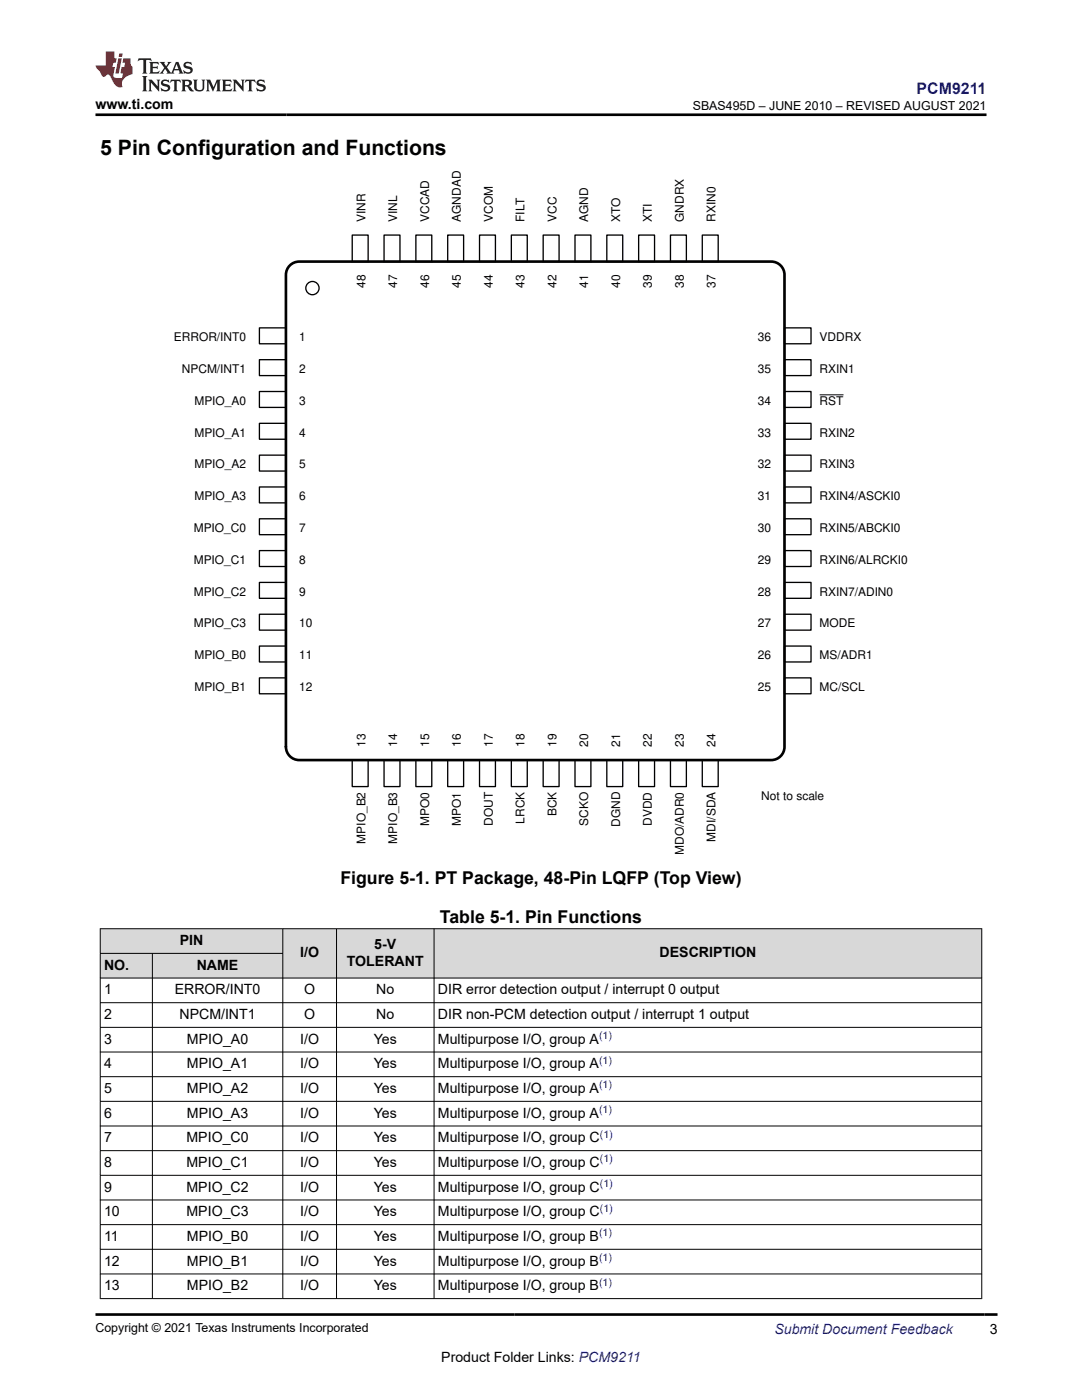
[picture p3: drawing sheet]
<svg xmlns="http://www.w3.org/2000/svg" width="216mm" height="279mm" viewBox="0 0 216 279" stroke-linecap="round" stroke-linejoin="round" font-family="sans-serif">
<path d="M70.3 46.9h3.2v5.3h-3.2z" fill="none" stroke="#000" stroke-width=".26"/>
<path d="M70.3 151.7h3.2v5.3h-3.2z" fill-rule="evenodd" fill="#fff"/>
<path d="M70.3 151.7h3.2v5.3h-3.2z" fill="none" stroke="#000" stroke-width=".26"/>
<path d="M51.8 65.4h5.3v3.2h-5.3z" fill-rule="evenodd" fill="#fff"/>
<path d="M51.8 65.4h5.3v3.2h-5.3z" fill="none" stroke="#000" stroke-width=".26"/>
<path d="M156.5 65.4h5.3v3.2h-5.3z" fill-rule="evenodd" fill="#fff"/>
<path d="M156.5 65.4h5.3v3.2h-5.3z" fill="none" stroke="#000" stroke-width=".26"/>
<path d="M76.6 46.9h3.2v5.3h-3.2z" fill-rule="evenodd" fill="#fff"/>
<path d="M76.6 46.9h3.2v5.3h-3.2z" fill="none" stroke="#000" stroke-width=".26"/>
<path d="M76.6 151.7h3.2v5.3h-3.2z" fill-rule="evenodd" fill="#fff"/>
<path d="M76.6 151.7h3.2v5.3h-3.2z" fill="none" stroke="#000" stroke-width=".26"/>
<path d="M51.8 71.8h5.3v3.2h-5.3z" fill-rule="evenodd" fill="#fff"/>
<path d="M51.8 71.8h5.3v3.2h-5.3z" fill="none" stroke="#000" stroke-width=".26"/>
<path d="M156.5 71.8h5.3v3.2h-5.3z" fill-rule="evenodd" fill="#fff"/>
<path d="M156.5 71.8h5.3v3.2h-5.3z" fill="none" stroke="#000" stroke-width=".26"/>
<path d="M83 46.9h3.2v5.3h-3.2z" fill-rule="evenodd" fill="#fff"/>
<path d="M83 46.9h3.2v5.3h-3.2z" fill="none" stroke="#000" stroke-width=".26"/>
<path d="M83 151.7h3.2v5.3h-3.2z" fill-rule="evenodd" fill="#fff"/>
<path d="M83 151.7h3.2v5.3h-3.2z" fill="none" stroke="#000" stroke-width=".26"/>
<path d="M51.8 78.1h5.3v3.2h-5.3z" fill-rule="evenodd" fill="#fff"/>
<path d="M51.8 78.1h5.3v3.2h-5.3z" fill="none" stroke="#000" stroke-width=".26"/>
<path d="M156.5 78.1h5.3v3.2h-5.3z" fill-rule="evenodd" fill="#fff"/>
<path d="M156.5 78.1h5.3v3.2h-5.3z" fill="none" stroke="#000" stroke-width=".26"/>
<path d="M163.6 78.8h4.7" fill="none" stroke="#000" stroke-width=".2"/>
<path d="M89.3 46.9h3.2v5.3h-3.2z" fill-rule="evenodd" fill="#fff"/>
<path d="M89.3 46.9h3.2v5.3h-3.2z" fill="none" stroke="#000" stroke-width=".26"/>
<path d="M89.3 151.7h3.2v5.3h-3.2z" fill-rule="evenodd" fill="#fff"/>
<path d="M89.3 151.7h3.2v5.3h-3.2z" fill="none" stroke="#000" stroke-width=".26"/>
<path d="M51.8 84.5h5.3v3.2h-5.3z" fill-rule="evenodd" fill="#fff"/>
<path d="M51.8 84.5h5.3v3.2h-5.3z" fill="none" stroke="#000" stroke-width=".26"/>
<path d="M156.5 84.5h5.3v3.2h-5.3z" fill-rule="evenodd" fill="#fff"/>
<path d="M156.5 84.5h5.3v3.2h-5.3z" fill="none" stroke="#000" stroke-width=".26"/>
<path d="M95.7 46.9h3.2v5.3h-3.2z" fill-rule="evenodd" fill="#fff"/>
<path d="M95.7 46.9h3.2v5.3h-3.2z" fill="none" stroke="#000" stroke-width=".26"/>
<path d="M95.7 151.7h3.2v5.3h-3.2z" fill-rule="evenodd" fill="#fff"/>
<path d="M95.7 151.7h3.2v5.3h-3.2z" fill="none" stroke="#000" stroke-width=".26"/>
<path d="M51.8 90.8h5.3v3.2h-5.3z" fill-rule="evenodd" fill="#fff"/>
<path d="M51.8 90.8h5.3v3.2h-5.3z" fill="none" stroke="#000" stroke-width=".26"/>
<path d="M156.5 90.8h5.3v3.2h-5.3z" fill-rule="evenodd" fill="#fff"/>
<path d="M156.5 90.8h5.3v3.2h-5.3z" fill="none" stroke="#000" stroke-width=".26"/>
<path d="M102 46.9h3.2v5.3h-3.2z" fill-rule="evenodd" fill="#fff"/>
<path d="M102 46.9h3.2v5.3h-3.2z" fill="none" stroke="#000" stroke-width=".26"/>
<path d="M102 151.7h3.2v5.3h-3.2z" fill-rule="evenodd" fill="#fff"/>
<path d="M102 151.7h3.2v5.3h-3.2z" fill="none" stroke="#000" stroke-width=".26"/>
<path d="M51.8 97.2h5.3v3.2h-5.3z" fill-rule="evenodd" fill="#fff"/>
<path d="M51.8 97.2h5.3v3.2h-5.3z" fill="none" stroke="#000" stroke-width=".26"/>
<path d="M156.5 97.2h5.3v3.2h-5.3z" fill-rule="evenodd" fill="#fff"/>
<path d="M156.5 97.2h5.3v3.2h-5.3z" fill="none" stroke="#000" stroke-width=".26"/>
<path d="M108.4 46.9h3.2v5.3h-3.2z" fill-rule="evenodd" fill="#fff"/>
<path d="M108.4 46.9h3.2v5.3h-3.2z" fill="none" stroke="#000" stroke-width=".26"/>
<path d="M108.4 151.7h3.2v5.3h-3.2z" fill-rule="evenodd" fill="#fff"/>
<path d="M108.4 151.7h3.2v5.3h-3.2z" fill="none" stroke="#000" stroke-width=".26"/>
<path d="M51.8 103.5h5.3v3.2h-5.3z" fill-rule="evenodd" fill="#fff"/>
<path d="M51.8 103.5h5.3v3.2h-5.3z" fill="none" stroke="#000" stroke-width=".26"/>
<path d="M156.5 103.5h5.3v3.2h-5.3z" fill-rule="evenodd" fill="#fff"/>
<path d="M156.5 103.5h5.3v3.2h-5.3z" fill="none" stroke="#000" stroke-width=".26"/>
<path d="M114.7 46.9h3.2v5.3h-3.2z" fill-rule="evenodd" fill="#fff"/>
<path d="M114.7 46.9h3.2v5.3h-3.2z" fill="none" stroke="#000" stroke-width=".26"/>
<path d="M114.7 151.7h3.2v5.3h-3.2z" fill-rule="evenodd" fill="#fff"/>
<path d="M114.7 151.7h3.2v5.3h-3.2z" fill="none" stroke="#000" stroke-width=".26"/>
<path d="M51.8 109.9h5.3v3.2h-5.3z" fill-rule="evenodd" fill="#fff"/>
<path d="M51.8 109.9h5.3v3.2h-5.3z" fill="none" stroke="#000" stroke-width=".26"/>
<path d="M156.5 109.9h5.3v3.2h-5.3z" fill-rule="evenodd" fill="#fff"/>
<path d="M156.5 109.9h5.3v3.2h-5.3z" fill="none" stroke="#000" stroke-width=".26"/>
<path d="M121.1 46.9h3.2v5.3h-3.2z" fill-rule="evenodd" fill="#fff"/>
<path d="M121.1 46.9h3.2v5.3h-3.2z" fill="none" stroke="#000" stroke-width=".26"/>
<path d="M121.1 151.7h3.2v5.3h-3.2z" fill-rule="evenodd" fill="#fff"/>
<path d="M121.1 151.7h3.2v5.3h-3.2z" fill="none" stroke="#000" stroke-width=".26"/>
<path d="M51.8 116.2h5.3v3.2h-5.3z" fill-rule="evenodd" fill="#fff"/>
<path d="M51.8 116.2h5.3v3.2h-5.3z" fill="none" stroke="#000" stroke-width=".26"/>
<path d="M156.5 116.2h5.3v3.2h-5.3z" fill-rule="evenodd" fill="#fff"/>
<path d="M156.5 116.2h5.3v3.2h-5.3z" fill="none" stroke="#000" stroke-width=".26"/>
<path d="M127.4 46.9h3.2v5.3h-3.2z" fill-rule="evenodd" fill="#fff"/>
<path d="M127.4 46.9h3.2v5.3h-3.2z" fill="none" stroke="#000" stroke-width=".26"/>
<path d="M127.4 151.7h3.2v5.3h-3.2z" fill-rule="evenodd" fill="#fff"/>
<path d="M127.4 151.7h3.2v5.3h-3.2z" fill="none" stroke="#000" stroke-width=".26"/>
<path d="M51.8 122.6h5.3v3.2h-5.3z" fill-rule="evenodd" fill="#fff"/>
<path d="M51.8 122.6h5.3v3.2h-5.3z" fill="none" stroke="#000" stroke-width=".26"/>
<path d="M156.5 122.6h5.3v3.2h-5.3z" fill-rule="evenodd" fill="#fff"/>
<path d="M156.5 122.6h5.3v3.2h-5.3z" fill="none" stroke="#000" stroke-width=".26"/>
<path d="M133.8 46.9h3.2v5.3h-3.2z" fill-rule="evenodd" fill="#fff"/>
<path d="M133.8 46.9h3.2v5.3h-3.2z" fill="none" stroke="#000" stroke-width=".26"/>
<path d="M133.8 151.7h3.2v5.3h-3.2z" fill-rule="evenodd" fill="#fff"/>
<path d="M133.8 151.7h3.2v5.3h-3.2z" fill="none" stroke="#000" stroke-width=".26"/>
<path d="M51.8 128.9h5.3v3.2h-5.3z" fill-rule="evenodd" fill="#fff"/>
<path d="M51.8 128.9h5.3v3.2h-5.3z" fill="none" stroke="#000" stroke-width=".26"/>
<path d="M156.5 128.9h5.3v3.2h-5.3z" fill-rule="evenodd" fill="#fff"/>
<path d="M156.5 128.9h5.3v3.2h-5.3z" fill="none" stroke="#000" stroke-width=".26"/>
<path d="M140.1 46.9h3.2v5.3h-3.2z" fill-rule="evenodd" fill="#fff"/>
<path d="M140.1 46.9h3.2v5.3h-3.2z" fill="none" stroke="#000" stroke-width=".26"/>
<path d="M140.1 151.7h3.2v5.3h-3.2z" fill-rule="evenodd" fill="#fff"/>
<path d="M140.1 151.7h3.2v5.3h-3.2z" fill="none" stroke="#000" stroke-width=".26"/>
<path d="M51.8 135.3h5.3v3.2h-5.3z" fill-rule="evenodd" fill="#fff"/>
<path d="M51.8 135.3h5.3v3.2h-5.3z" fill="none" stroke="#000" stroke-width=".26"/>
<path d="M156.5 135.3h5.3v3.2h-5.3z" fill-rule="evenodd" fill="#fff"/>
<g fill="none" stroke="#000" stroke-width=".26">
<path d="M156.5 135.3h5.3v3.2h-5.3z"/>
<circle cx="62.3" cy="57.5" r="1.32"/>
</g>
<path d="M58 52.8l1.1-.5 .6-.1h94.2a2.65 2.65 0 0 1 2.6 2.7v94.1a2.65 2.65 0 0 1-2.6 2.7h-94.2a2.65 2.65 0 0 1-2.6-2.7v-94.1a2.64 2.64 0 0 1 .9-2.1z" fill="none" stroke="#000" stroke-width=".53"/>
<g fill="#d8d8d8">
<path d="M20 185.3h175.9v5h-175.9z" fill-rule="evenodd"/>
<path d="M20.1 185.4h36.3v4.8h-36.3z" fill-rule="evenodd"/>
<path d="M56.5 185.4h10.6v9.7h-10.6z" fill-rule="evenodd"/>
<path d="M67.2 185.4h19.4v9.7h-19.4z" fill-rule="evenodd"/>
<path d="M86.7 185.4h109.1v9.7h-109.1z" fill-rule="evenodd"/>
<path d="M20.1 190.3h10.2v4.8h-10.2z" fill-rule="evenodd"/>
<path d="M30.5 190.3h25.9v4.8h-25.9z" fill-rule="evenodd"/>
</g>
<g fill="none" stroke="#000" stroke-width=".2">
<path d="M19.9 185.3h176.1M19.9 190.3h36.6M20 185.3v73.9M30.4 190.3v68.9M56.4 185.3v73.9M67.1 185.3v73.9M86.6 185.3v73.9M195.9 185.3v73.9M196 195.2h-176.1M19.9 200.1h176.1M19.9 205h176.1M19.9 210h176.1"/>
<path d="M19.9 214.9h176.1M19.9 219.8h176.1M19.9 224.7h176.1M19.9 229.6h176.1M19.9 234.6h176.1M19.9 239.5h176.1M19.9 244.4h176.1M19.9 249.3h176.1M19.9 254.2h176.1M19.9 259.2h176.1"/>
</g>
<path d="M27.7 11.6l-.2 .6 .5-.2h.6v.1v2.2l-.2 .4h1l-.2-.4v-2.2v-.1h.5l.5 .2-.1-.6zM29.8 12.4l.2 .3v1.6l-.2 .4h1.9l.1-.6a1.08 1.08 0 0 1-1.3 .2v-.7h.6l.4 .2v-.7l-.4 .2h-.6v-.5l.2-.2a1 1 0 0 1 1 .3l-.1-.5zM31.8 12.4l1 1.1-1 1.2h.9l-.2-.2 .4-.8 .5 .8-.2 .2h1.6l-.2-.2 .1-.5h1l.1 .5-.1 .2h.9l-.2-.4-.8-1.9h-.5l-1 2.1-.8-1.1 .9-1h-.8l.2 .2-.5 .6-.3-.6 .1-.2zM35.2 12.8l.4 1h-.8zM36.8 12.5a.65 .65 0 0 0-.2 .7 .65 .65 0 0 0 .6 .5l.7 .1 .1 .3a.79 .79 0 0 1-.7 .4 .79 .79 0 0 1-.7-.5l.1 .7 .2-.1a.93 .93 0 0 0 1.1 0 .93 .93 0 0 0 .4-.9 1.46 1.46 0 0 0-1.2-.6l-.1-.3a1.09 1.09 0 0 1 1.2 .2l-.2-.6-.1 .1-.6-.2zM28.4 15.2l.2 .4v2.2l-.2 .4h1l-.2-.4v-2.2l.2-.4zM29.6 15.9l.2 .4v1.5l-.2 .4h.8l-.3-.4v-1.3l1.7 1.8v-2l.2-.4h-.8l.2 .2 .1 1.1-1.2-1.3zM32.3 16a.65 .65 0 0 0-.2 .8 .65 .65 0 0 0 .7 .4l.6 .2 .1 .2a.79 .79 0 0 1-.7 .4 .79 .79 0 0 1-.7-.5l.1 .7 .2-.1a.93 .93 0 0 0 1.1 .1 .93 .93 0 0 0 .4-1 1.46 1.46 0 0 0-1.2-.5l-.1-.4a1.09 1.09 0 0 1 1.2 .2l-.2-.6-.1 .1-.6-.1zM34.1 15.9l-.1 .6a.63 .63 0 0 1 .7-.3l.1 1.6-.3 .4h1l-.2-.4v-1.6a.66 .66 0 0 1 .8 .3l-.1-.6zM36.2 15.9l.2 .4v1.5l-.2 .4h.9l-.2-.2v-.7h.5l.1 .2a.79 .79 0 0 0 1.2 .6l-1-.9a.61 .61 0 0 0 .6-.6 .61 .61 0 0 0-.5-.7zM36.9 16.2h.2a.47 .47 0 0 1 .5 .1 .47 .47 0 0 1 .1 .5l-.2 .1-.6 .1zM38.5 15.9l.2 .2a2.27 2.27 0 0 0 .4 2 1.04 1.04 0 0 0 1.7-.7v-1.3l.2-.2h-.8l.2 .4v1.1a.6 .6 0 0 1-.6 .6 .6 .6 0 0 1-.6-.6v-1.1l.3-.4zM41.1 15.9l.2 .4v1.5l-.2 .4h.7l-.2-.4v-1.4l.9 1.9 .8-1.9v1.4l-.2 .4h1l-.3-.4v-1.5l.3-.4h-.8l-.7 1.5-.7-1.5zM44.3 15.9l.2 .4v1.5l-.2 .4h1.9l.1-.6a1.09 1.09 0 0 1-1.3 .2v-.7h.6l.4 .2v-.6l-.4 .2h-.6v-.6l.2-.1a1.01 1.01 0 0 1 1 .3l-.1-.6zM46.4 15.9l.3 .4v1.5l-.3 .4h.8l-.2-.4v-1.3l1.6 1.8v-2l.2-.4h-.7l.2 .2v1.1l-1.2-1.3zM49 15.9l-.1 .6a.63 .63 0 0 1 .8-.3v1.6l-.3 .4h1l-.2-.4v-1.6a.66 .66 0 0 1 .8 .3l-.1-.6zM51.4 16a.65 .65 0 0 0-.2 .8 .65 .65 0 0 0 .6 .4l.6 .2 .2 .2a.79 .79 0 0 1-.8 .4 .79 .79 0 0 1-.6-.5l.1 .7 .2-.1a.93 .93 0 0 0 1 .1 .93 .93 0 0 0 .5-1 1.46 1.46 0 0 0-1.3-.5l-.1-.4a1.09 1.09 0 0 1 1.3 .2l-.2-.6-.2 .1-.5-.1z" fill="#231f20"/>
<path d="M21.1 10.3v2.7h-2.1l.1 .4 .9 1a.95 .95 0 0 0 .9 .9 .59 .59 0 0 1 .6-.4 .59 .59 0 0 1 .5 .3l.4 .8a1.59 1.59 0 0 0 2.1 1.4 1.61 1.61 0 0 1 1-2.3l1-.3-.1-1.5a1.59 1.59 0 0 1-.4-1.7h-1.4l-.2 .9h.5l-.1 .9h-.5l-.2 .9v.3l.4 .1-.2 .9h-.6a.73 .73 0 0 1-1.1-.7l.3-1.5h-.5l.2-.9h.5l.2-.9h-.5v-1.3zM23.6 11.6l-.6 3.1h.7l.6-3.1zM23.8 10.7l-.1 .6h.7l.1-.6z" fill="#ed1c24"/>
<path d="M19 22.9h177.8M19.1 262.3h179.9" fill="none" stroke="#000" stroke-width=".53"/>
<text font-size="4.2" x="20" y="30.9">5 Pin Configuration and Functions</text>
<g font-size="3.5">
<text x="67.9" y="176.4">Figure 5-1. PT Package, 48-Pin LQFP (Top View)</text>
<text x="87.8" y="184.2">Table 5-1. Pin Functions</text>
</g>
<text font-size="3.2" fill="#00f" x="182.9" y="18.7">PCM9211</text>
<g font-size="2.8">
<text x="19.1" y="21.8">www.ti.com</text>
<text x="35.9" y="188.6">PIN</text>
<text x="59.9" y="191.1">I/O</text>
<text x="74.7" y="189.4">5-V</text>
<text x="131.6" y="191.1">DESCRIPTION</text>
<text x="20.8" y="193.5">NO.</text>
<text x="39.3" y="193.5">NAME</text>
<text x="69.2" y="192.8">TOLERANT</text>
<text x="20.8" y="198.5">1</text>
<text x="20.8" y="203.4">2</text>
<text x="34.9" y="198.5">ERROR/INT0</text>
<text x="35.8" y="203.4">NPCM/INT1</text>
<text x="60.7" y="198.5">O</text>
<text x="60.7" y="203.4">O</text>
<text x="75.1" y="198.5">No</text>
<text x="75.1" y="203.4">No</text>
<text x="87.4" y="198.5">DIR error detection output / interrupt 0 output</text>
<text x="87.4" y="203.4">DIR non-PCM detection output / interrupt 1 output</text>
<text x="20.8" y="208.3">3</text>
<text x="37.3" y="208.3">MPIO_A0</text>
<text x="59.9" y="208.3">I/O</text>
<text x="74.6" y="208.3">Yes</text>
<text x="87.4" y="208.3">Multipurpose I/O, group A</text>
<text x="20.8" y="213.2">4</text>
<text x="37.3" y="213.2">MPIO_A1</text>
<text x="59.9" y="213.2">I/O</text>
<text x="74.6" y="213.2">Yes</text>
<text x="87.4" y="213.2">Multipurpose I/O, group A</text>
<text x="20.8" y="218.1">5</text>
<text x="37.3" y="218.1">MPIO_A2</text>
<text x="59.9" y="218.1">I/O</text>
<text x="74.6" y="218.1">Yes</text>
<text x="87.4" y="218.1">Multipurpose I/O, group A</text>
<text x="20.8" y="223.1">6</text>
<text x="20.8" y="228">7</text>
<text x="37.2" y="228">MPIO_C0</text>
<text x="37.3" y="223.1">MPIO_A3</text>
<text x="59.9" y="223.1">I/O</text>
<text x="59.9" y="228">I/O</text>
<text x="74.6" y="223.1">Yes</text>
<text x="74.6" y="228">Yes</text>
<text x="87.4" y="223.1">Multipurpose I/O, group A</text>
<text x="87.4" y="228">Multipurpose I/O, group C</text>
<text x="20.8" y="232.9">8</text>
<text x="37.2" y="232.9">MPIO_C1</text>
<text x="59.9" y="232.9">I/O</text>
<text x="74.6" y="232.9">Yes</text>
<text x="87.4" y="232.9">Multipurpose I/O, group C</text>
<text x="20.8" y="237.8">9</text>
<text x="37.2" y="237.8">MPIO_C2</text>
<text x="59.9" y="237.8">I/O</text>
<text x="74.6" y="237.8">Yes</text>
<text x="87.4" y="237.8">Multipurpose I/O, group C</text>
<text x="20.8" y="242.8">10</text>
<text x="37.2" y="242.8">MPIO_C3</text>
<text x="59.9" y="242.8">I/O</text>
<text x="74.6" y="242.8">Yes</text>
<text x="87.4" y="242.8">Multipurpose I/O, group C</text>
<text x="20.8" y="247.7">11</text>
<text x="37.3" y="247.7">MPIO_B0</text>
<text x="59.9" y="247.7">I/O</text>
<text x="74.6" y="247.7">Yes</text>
<text x="87.4" y="247.7">Multipurpose I/O, group B</text>
<text x="20.8" y="252.6">12</text>
<text x="20.8" y="257.5">13</text>
<text x="37.3" y="252.6">MPIO_B1</text>
<text x="37.3" y="257.5">MPIO_B2</text>
<text x="59.9" y="252.6">I/O</text>
<text x="59.9" y="257.5">I/O</text>
<text x="74.6" y="252.6">Yes</text>
<text x="74.6" y="257.5">Yes</text>
<text x="87.4" y="252.6">Multipurpose I/O, group B</text>
<text x="87.4" y="257.5">Multipurpose I/O, group B</text>
<text x="197.5" y="266.1">3</text>
<text x="88.1" y="271.7">Product Folder Links: PCM9211</text>
</g>
<text font-size="2.8" fill="#00f" x="154.5" y="266.2">Submit Document Feedback</text>
<g font-size="2.5">
<text x="138.2" y="21.9">SBAS495D – JUNE 2010 – REVISED AUGUST 2021</text>
<text x="19" y="265.9">Copyright © 2021 Texas Instruments Incorporated</text>
</g>
<g font-size="2.4">
<text x="72.9" y="44.3" transform="rotate(-90 72.9 44.3)">VINR</text>
<text x="79.3" y="44.3" transform="rotate(-90 79.3 44.3)">VINL</text>
<text x="85.6" y="44.3" transform="rotate(-90 85.6 44.3)">VCCAD</text>
<text x="92" y="44.3" transform="rotate(-90 92 44.3)">AGNDAD</text>
<text x="98.3" y="44.3" transform="rotate(-90 98.3 44.3)">VCOM</text>
<text x="104.7" y="44.3" transform="rotate(-90 104.7 44.3)">FILT</text>
<text x="111" y="44.3" transform="rotate(-90 111 44.3)">VCC</text>
<text x="117.4" y="44.3" transform="rotate(-90 117.4 44.3)">AGND</text>
<text x="123.7" y="44.3" transform="rotate(-90 123.7 44.3)">XTO</text>
<text x="130.1" y="44.3" transform="rotate(-90 130.1 44.3)">XTI</text>
<text x="136.4" y="44.3" transform="rotate(-90 136.4 44.3)">GNDRX</text>
<text x="142.8" y="44.3" transform="rotate(-90 142.8 44.3)">RXIN0</text>
<text x="72.9" y="57.5" transform="rotate(-90 72.9 57.5)">48</text>
<text x="79.3" y="57.5" transform="rotate(-90 79.3 57.5)">47</text>
<text x="85.6" y="57.5" transform="rotate(-90 85.6 57.5)">46</text>
<text x="92" y="57.5" transform="rotate(-90 92 57.5)">45</text>
<text x="98.3" y="57.5" transform="rotate(-90 98.3 57.5)">44</text>
<text x="104.7" y="57.5" transform="rotate(-90 104.7 57.5)">43</text>
<text x="111" y="57.5" transform="rotate(-90 111 57.5)">42</text>
<text x="117.4" y="57.5" transform="rotate(-90 117.4 57.5)">41</text>
<text x="123.7" y="57.5" transform="rotate(-90 123.7 57.5)">40</text>
<text x="130.1" y="57.5" transform="rotate(-90 130.1 57.5)">39</text>
<text x="136.4" y="57.5" transform="rotate(-90 136.4 57.5)">38</text>
<text x="142.8" y="57.5" transform="rotate(-90 142.8 57.5)">37</text>
<text x="34.7" y="68.1">ERROR/INT0</text>
<text x="59.7" y="68.1">1</text>
<text x="151.2" y="68.1">36</text>
<text x="163.6" y="68.1">VDDRX</text>
<text x="36.3" y="74.4">NPCM/INT1</text>
<text x="59.7" y="74.4">2</text>
<text x="151.2" y="74.4">35</text>
<text x="163.6" y="74.4">RXIN1</text>
<text x="38.8" y="80.8">MPIO_A0</text>
<text x="59.7" y="80.8">3</text>
<text x="151.2" y="80.8">34</text>
<text x="163.6" y="80.8">RST</text>
<text x="38.8" y="87.1">MPIO_A1</text>
<text x="59.7" y="87.1">4</text>
<text x="151.2" y="87.1">33</text>
<text x="163.6" y="87.1">RXIN2</text>
<text x="38.8" y="93.5">MPIO_A2</text>
<text x="59.7" y="93.5">5</text>
<text x="151.2" y="93.5">32</text>
<text x="163.6" y="93.5">RXIN3</text>
<text x="38.8" y="99.8">MPIO_A3</text>
<text x="59.7" y="99.8">6</text>
<text x="151.2" y="99.8">31</text>
<text x="163.6" y="99.8">RXIN4/ASCKI0</text>
<text x="38.7" y="106.2">MPIO_C0</text>
<text x="59.7" y="106.2">7</text>
<text x="151.2" y="106.2">30</text>
<text x="163.6" y="106.2">RXIN5/ABCKI0</text>
<text x="38.7" y="112.5">MPIO_C1</text>
<text x="59.7" y="112.5">8</text>
<text x="151.2" y="112.5">29</text>
<text x="163.6" y="112.5">RXIN6/ALRCKI0</text>
<text x="38.7" y="118.9">MPIO_C2</text>
<text x="59.7" y="118.9">9</text>
<text x="151.2" y="118.9">28</text>
<text x="163.6" y="118.9">RXIN7/ADIN0</text>
<text x="38.7" y="125.2">MPIO_C3</text>
<text x="59.7" y="125.2">10</text>
<text x="151.2" y="125.2">27</text>
<text x="163.6" y="125.2">MODE</text>
<text x="38.8" y="131.6">MPIO_B0</text>
<text x="59.7" y="131.6">11</text>
<text x="151.2" y="131.6">26</text>
<text x="163.6" y="131.6">MS/ADR1</text>
<text x="38.8" y="137.9">MPIO_B1</text>
<text x="59.7" y="137.9">12</text>
<text x="151.2" y="137.9">25</text>
<text x="163.6" y="137.9">MC/SCL</text>
<text x="72.9" y="149" transform="rotate(-90 72.9 149)">13</text>
<text x="79.3" y="149" transform="rotate(-90 79.3 149)">14</text>
<text x="85.6" y="149" transform="rotate(-90 85.6 149)">15</text>
<text x="92" y="149" transform="rotate(-90 92 149)">16</text>
<text x="98.3" y="149" transform="rotate(-90 98.3 149)">17</text>
<text x="104.7" y="149" transform="rotate(-90 104.7 149)">18</text>
<text x="111" y="149" transform="rotate(-90 111 149)">19</text>
<text x="117.4" y="149" transform="rotate(-90 117.4 149)">20</text>
<text x="123.7" y="149" transform="rotate(-90 123.7 149)">21</text>
<text x="130.1" y="149" transform="rotate(-90 130.1 149)">22</text>
<text x="136.4" y="149" transform="rotate(-90 136.4 149)">23</text>
<text x="142.8" y="149" transform="rotate(-90 142.8 149)">24</text>
<text x="151.9" y="159.6">Not to scale</text>
<text x="85.6" y="164.8" transform="rotate(-90 85.6 164.8)">MPO0</text>
<text x="92" y="164.8" transform="rotate(-90 92 164.8)">MPO1</text>
<text x="98.3" y="164.8" transform="rotate(-90 98.3 164.8)">DOUT</text>
<text x="104.7" y="164.4" transform="rotate(-90 104.7 164.4)">LRCK</text>
<text x="111" y="162.9" transform="rotate(-90 111 162.9)">BCK</text>
<text x="117.4" y="164.8" transform="rotate(-90 117.4 164.8)">SCKO</text>
<text x="123.7" y="165" transform="rotate(-90 123.7 165)">DGND</text>
<text x="130.1" y="164.8" transform="rotate(-90 130.1 164.8)">DVDD</text>
<text x="142.8" y="168" transform="rotate(-90 142.8 168)">MDI/SDA</text>
<text x="72.9" y="168.4" transform="rotate(-90 72.9 168.4)">MPIO_B2</text>
<text x="79.3" y="168.4" transform="rotate(-90 79.3 168.4)">MPIO_B3</text>
<text x="136.4" y="170.6" transform="rotate(-90 136.4 170.6)">MDO/ADR0</text>
</g>
<g font-size="2.1" fill="#00f">
<text x="119.5" y="207.4">(1)</text>
<text x="119.5" y="212.3">(1)</text>
<text x="119.5" y="217.2">(1)</text>
<text x="119.5" y="222.1">(1)</text>
<text x="119.7" y="227.1">(1)</text>
<text x="119.7" y="232">(1)</text>
<text x="119.7" y="236.9">(1)</text>
<text x="119.7" y="241.8">(1)</text>
<text x="119.5" y="246.7">(1)</text>
<text x="119.5" y="251.7">(1)</text>
<text x="119.5" y="256.6">(1)</text>
</g>
</svg>
